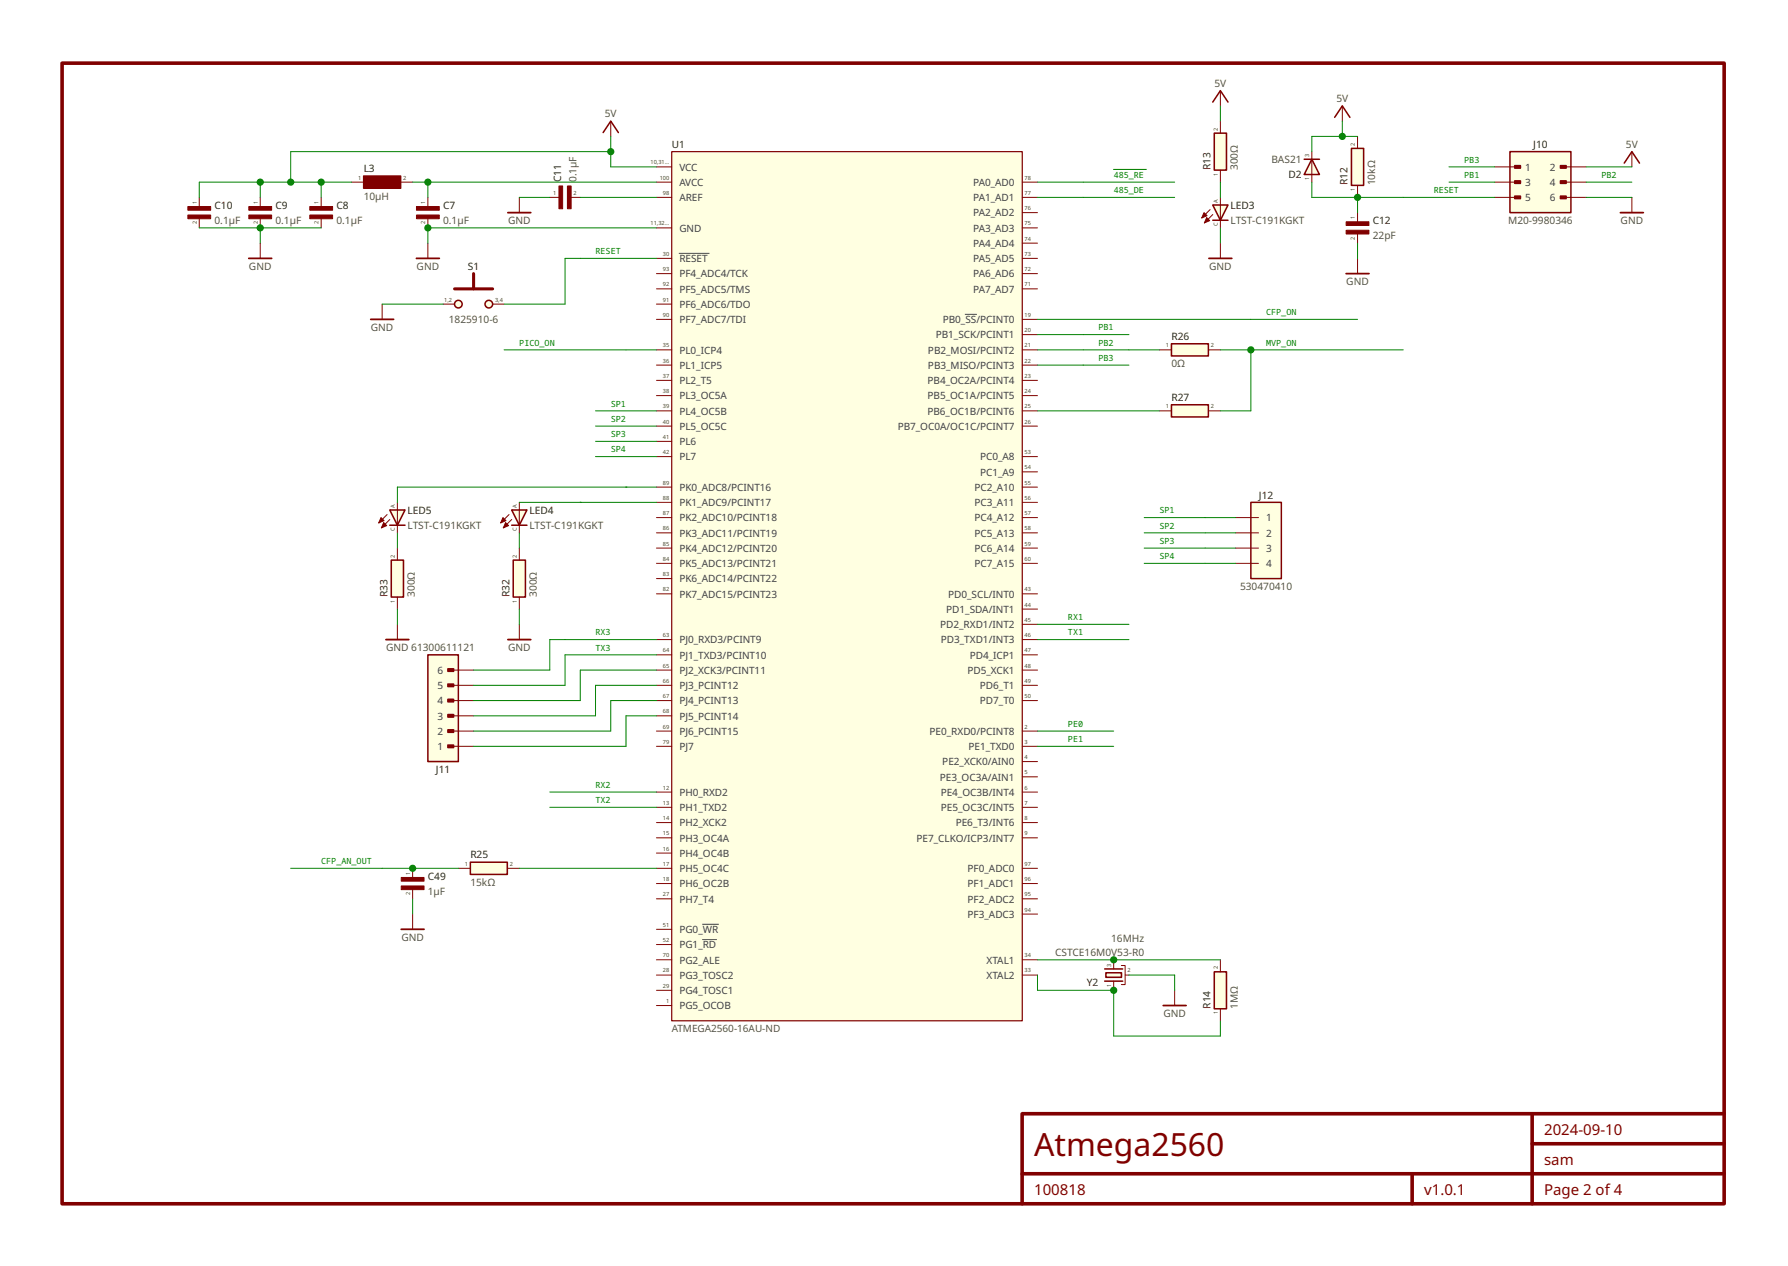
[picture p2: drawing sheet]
<svg xmlns="http://www.w3.org/2000/svg" width="298mm" height="211mm" viewBox="0 0 298 211" stroke-linecap="round" stroke-linejoin="round" font-family="sans-serif">
<path d="M78.4 143.7h6.2v2h-6.2z" fill-rule="evenodd" fill="#ffffe1" stroke="#800000" stroke-width=".25"/>
<path d="M68.8 144.7v1.5M68.8 148.2v1.6M76.4 144.7h2M84.6 144.7h2" fill="none" stroke="#800000" stroke-width=".17"/>
<g fill="#800000" stroke="#800000" stroke-width=".17">
<path d="M66.9 146.2h3.8v.6h-3.8z" fill-rule="evenodd"/>
<path d="M66.9 147.6h3.8v.6h-3.8z" fill-rule="evenodd"/>
</g>
<g fill="#ffffe1" stroke="#800000" stroke-width=".25">
<path d="M65 85h2.5l-1.2 2.5z"/>
<path d="M65 87.5h2.5z"/>
</g>
<g fill="#ffffe1" stroke="#800000" stroke-width=".17">
<path d="M66.3 85v2.5z"/>
<path d="M64.5 85.7l-1.4 1.4z"/>
<path d="M65 86.6l-1.4 1.4z"/>
</g>
<g fill="#800000" stroke="#800000" stroke-width=".17">
<path d="M63.5 86.3l.5 .5-.9 .3z"/>
<path d="M64 87.1l.5 .5-.9 .4z"/>
</g>
<path d="M66.3 83.7v1.3M66.3 87.5v1.3" fill="none" stroke="#800000" stroke-width=".17"/>
<g fill="#ffffe1" stroke="#800000" stroke-width=".25">
<path d="M85.3 85h2.6l-1.3 2.5z"/>
<path d="M85.3 87.5h2.6z"/>
</g>
<g fill="#ffffe1" stroke="#800000" stroke-width=".17">
<path d="M86.6 85v2.5z"/>
<path d="M83.5 87.1l1.4-1.4z"/>
<path d="M85.3 86.6l-1.4 1.4z"/>
</g>
<g fill="#800000" stroke="#800000" stroke-width=".17">
<path d="M83.8 86.3l.6 .5-.9 .3z"/>
<path d="M84.3 87.1l.5 .5-.9 .4z"/>
</g>
<path d="M86.6 83.7v1.3M86.6 87.5v1.3" fill="none" stroke="#800000" stroke-width=".17"/>
<g fill="#ffffe1" stroke="#800000" stroke-width=".25">
<path d="M218.7 26.5l1.3 2.6h-2.6z"/>
<path d="M217.4 26.5h2.6z"/>
</g>
<path d="M218.7 25.3v5.1" fill="none" stroke="#800000" stroke-width=".17"/>
<path d="M225.3 24.7h2v6.2h-2z" fill-rule="evenodd" fill="#ffffe1" stroke="#800000" stroke-width=".25"/>
<path d="M53.5 32.9v1.5M53.5 36.4v1.6M226.3 22.7v2M226.3 30.9v2M226.3 43.1v2.5" fill="none" stroke="#800000" stroke-width=".17"/>
<path d="M224.4 45.6h3.8" fill="none" stroke="#800000" stroke-width=".3"/>
<g fill="#800000" stroke="#800000" stroke-width=".17">
<path d="M51.6 34.4h3.8v.6h-3.8z" fill-rule="evenodd"/>
<path d="M51.6 35.8h3.8v.6h-3.8z" fill-rule="evenodd"/>
</g>
<path d="M10.4 10.5h277.1v190.1h-277.1zM170.4 195.6h117.1M235.4 195.6v5M255.4 185.6v15M255.4 190.6h32.1M287.5 185.6h-117.1v15" fill="none" stroke="#800000" stroke-width=".6"/>
<g fill="#ffffe1" stroke="#800000" stroke-width=".51">
<path d="M75.8 48.1h6.3z"/>
<path d="M79 45.6v2.5z"/>
</g>
<g fill="#ffffe1" stroke="#800000" stroke-width=".25">
<circle cx="76.4" cy="50.7" r=".64"/>
<circle cx="81.5" cy="50.7" r=".64"/>
</g>
<path d="M43.4 32.9v1.5M43.4 36.4v1.6M101.8 20.2v2.5M63.7 50.7v2.5M73.9 50.7h1.9M82.1 50.7h1.9" fill="none" stroke="#800000" stroke-width=".17"/>
<path d="M100.6 22.1l1.2-1.9 1.3 1.9" fill="none" stroke="#800000" stroke-width=".25"/>
<path d="M61.8 53.2h3.8" fill="none" stroke="#800000" stroke-width=".3"/>
<g fill="#800000" stroke="#800000" stroke-width=".17">
<path d="M41.5 34.4h3.8v.6h-3.8z" fill-rule="evenodd"/>
<path d="M41.5 35.8h3.8v.6h-3.8z" fill-rule="evenodd"/>
</g>
<path d="M202.4 161.9h2.1v6.2h-2.1z" fill-rule="evenodd" fill="#ffffe1" stroke="#800000" stroke-width=".25"/>
<path d="M203.5 159.9v2M203.5 168.1v2" fill="none" stroke="#800000" stroke-width=".17"/>
<path d="M195.3 57.3h6.2v2h-6.2z" fill-rule="evenodd" fill="#ffffe1" stroke="#800000" stroke-width=".25"/>
<path d="M272.1 32.9v2.5M193.3 58.3h2M201.5 58.3h2" fill="none" stroke="#800000" stroke-width=".17"/>
<path d="M270.2 35.4h3.8" fill="none" stroke="#800000" stroke-width=".3"/>
<path d="M195.3 67.4h6.2v2.1h-6.2z" fill-rule="evenodd" fill="#ffffe1" stroke="#800000" stroke-width=".25"/>
<path d="M193.3 68.5h2M201.5 68.5h2" fill="none" stroke="#800000" stroke-width=".17"/>
<path d="M85.6 93.3h2v6.2h-2z" fill-rule="evenodd" fill="#ffffe1" stroke="#800000" stroke-width=".25"/>
<path d="M33.2 32.9v1.5M33.2 36.4v1.6M86.6 91.3v2M86.6 99.5v2" fill="none" stroke="#800000" stroke-width=".17"/>
<g fill="#800000" stroke="#800000" stroke-width=".17">
<path d="M31.3 34.4h3.8v.6h-3.8z" fill-rule="evenodd"/>
<path d="M31.3 35.8h3.8v.6h-3.8z" fill-rule="evenodd"/>
</g>
<g fill="#ffffe1" stroke="#800000" stroke-width=".25">
<path d="M184.2 163.5h3z"/>
<path d="M184.2 161.5h3z"/>
<path d="M184.4 162.1h2.6v.8h-2.6z" fill-rule="evenodd"/>
</g>
<path d="M86.6 32.9v2.5M91.7 32.9h1.5M95.2 32.9h1.5M203.5 40.5v2.6M66.3 104v2.6M86.6 104v2.6M185.7 159.9v1.6M185.7 163.5v1.5M186.9 160.9h.7v3.2h-.7M187.6 162.5h.6" fill="none" stroke="#800000" stroke-width=".17"/>
<path d="M84.7 35.4h3.8M201.6 43.1h3.8M64.3 106.6h3.9M84.7 106.6h3.8" fill="none" stroke="#800000" stroke-width=".3"/>
<g fill="#800000" stroke="#800000" stroke-width=".17">
<path d="M93.2 31h.6v3.8h-.6z" fill-rule="evenodd"/>
<path d="M94.6 31h.6v3.8h-.6z" fill-rule="evenodd"/>
</g>
<path d="M71.3 109.1h5.1v17.8h-5.1z" fill-rule="evenodd" fill="#ffffe1" stroke="#800000" stroke-width=".25"/>
<g fill="#800000" stroke="#800000" stroke-width=".25">
<path d="M74.7 124.2h.9v.4h-.9z" fill-rule="evenodd"/>
<path d="M74.7 121.6h.9v.4h-.9z" fill-rule="evenodd"/>
<path d="M74.7 119.1h.9v.4h-.9z" fill-rule="evenodd"/>
<path d="M74.7 116.5h.9v.5h-.9z" fill-rule="evenodd"/>
<path d="M74.7 114h.9v.4h-.9z" fill-rule="evenodd"/>
<path d="M74.7 111.4h.9v.5h-.9z" fill-rule="evenodd"/>
</g>
<path d="M223.8 17.6v2.6M75.1 116.7h3.9M75.1 114.2h3.9M75.1 111.7h3.9M75.1 119.3h3.9M75.1 124.4h3.9M75.1 121.8h3.9" fill="none" stroke="#800000" stroke-width=".17"/>
<path d="M222.5 19.6l1.3-2 1.3 2" fill="none" stroke="#800000" stroke-width=".25"/>
<path d="M65.2 93.3h2.1v6.2h-2.1z" fill-rule="evenodd" fill="#ffffe1" stroke="#800000" stroke-width=".25"/>
<path d="M66.3 91.3v2M66.3 99.5v2M195.8 165v2.6" fill="none" stroke="#800000" stroke-width=".17"/>
<path d="M193.9 167.6h3.8" fill="none" stroke="#800000" stroke-width=".3"/>
<path d="M112 25.3h58.4v144.8h-58.4z" fill-rule="evenodd" fill="#ffffe1" stroke="#800000" stroke-width=".2"/>
<g fill="none" stroke="#800000" stroke-width=".17">
<path d="M203.5 15.1v2.5M109.4 32.9h2.6M109.4 30.4h2.6M109.4 38h2.6M109.4 27.8h2.6M170.4 35.4h2.6M170.4 32.9h2.6M170.4 30.4h2.6M170.4 38h2.6M109.4 58.3h2.6M109.4 53.2h2.6M109.4 45.6h2.6"/>
<path d="M109.4 43.1h2.6M109.4 50.7h2.6M109.4 48.1h2.6M170.4 58.3h2.6M170.4 53.2h2.6M170.4 45.6h2.6M170.4 43.1h2.6M170.4 48.1h2.6M170.4 40.5h2.6M170.4 55.8h2.6M109.4 60.8h2.6M109.4 65.9h2.6"/>
<path d="M109.4 68.5h2.6M109.4 76.1h2.6M109.4 71h2.6M109.4 73.5h2.6M109.4 63.4h2.6M170.4 60.8h2.6M170.4 65.9h2.6M170.4 68.5h2.6M170.4 76.1h2.6M170.4 71h2.6M170.4 63.4h2.6M170.4 78.6h2.6"/>
<path d="M109.4 91.3h2.6M109.4 83.7h2.6M109.4 88.8h2.6M109.4 99h2.6M109.4 86.3h2.6M109.4 93.9h2.6M109.4 81.2h2.6M109.4 96.4h2.6M170.4 91.3h2.6M170.4 83.7h2.6M170.4 88.8h2.6M170.4 99h2.6"/>
<path d="M170.4 86.3h2.6M170.4 93.9h2.6M170.4 81.2h2.6M109.4 116.7h2.6M109.4 111.7h2.6M109.4 106.6h2.6M109.4 114.2h2.6M109.4 119.3h2.6M109.4 109.1h2.6M170.4 116.7h2.6M170.4 111.7h2.6M170.4 106.6h2.6"/>
<path d="M170.4 104h2.6M170.4 114.2h2.6M170.4 101.5h2.6M170.4 109.1h2.6M109.4 134.5h2.6M109.4 132h2.6M109.4 121.8h2.6M109.4 124.4h2.6M109.4 137.1h2.6M109.4 139.6h2.6M170.4 134.5h2.6M170.4 132h2.6"/>
<path d="M170.4 121.8h2.6M170.4 124.4h2.6M170.4 129.4h2.6M170.4 137.1h2.6M170.4 139.6h2.6M170.4 126.9h2.6M109.4 154.9h2.6M109.4 159.9h2.6M109.4 149.8h2.6M109.4 142.2h2.6M109.4 147.2h2.6M109.4 144.7h2.6"/>
<path d="M109.4 157.4h2.6M170.4 152.3h2.6M170.4 159.9h2.6M170.4 149.8h2.6M170.4 147.2h2.6M170.4 144.7h2.6M109.4 165h2.6M109.4 162.5h2.6M109.4 167.6h2.6M170.4 162.5h2.6"/>
</g>
<path d="M113.3 42.2h4.9M160.9 52.4h1.9M117.2 154h2.6M117.2 156.6h2.2" fill="none" stroke="#404040" stroke-width=".17"/>
<path d="M202.2 17l1.3-1.9 1.2 1.9" fill="none" stroke="#800000" stroke-width=".25"/>
<g fill="#ffffe1" stroke="#800000" stroke-width=".25">
<path d="M202.2 34.2h2.5l-1.2 2.5z"/>
<path d="M202.2 36.7h2.5z"/>
</g>
<g fill="#ffffe1" stroke="#800000" stroke-width=".17">
<path d="M203.5 34.2v2.5z"/>
<path d="M200.4 36.3l1.3-1.4z"/>
<path d="M202.2 35.7l-1.4 1.4z"/>
</g>
<g fill="#800000" stroke="#800000" stroke-width=".17">
<path d="M200.7 35.4l.5 .5-.8 .4z"/>
<path d="M201.2 36.3l.5 .5-.9 .3z"/>
</g>
<path d="M203.5 32.9v1.3M203.5 36.7v1.3" fill="none" stroke="#800000" stroke-width=".17"/>
<path d="M208.5 83.7h5.1v12.7h-5.1z" fill-rule="evenodd" fill="#ffffe1" stroke="#800000" stroke-width=".25"/>
<path d="M272.1 25.3v2.5M206 91.3h3.8M206 93.9h3.8M206 88.8h3.8M206 86.3h3.8" fill="none" stroke="#800000" stroke-width=".17"/>
<path d="M270.8 27.2l1.3-1.9 1.2 1.9" fill="none" stroke="#800000" stroke-width=".25"/>
<path d="M251.7 25.3h10.2v10.1h-10.2z" fill-rule="evenodd" fill="#ffffe1" stroke="#800000" stroke-width=".25"/>
<g fill="#800000" stroke="#800000" stroke-width=".25">
<path d="M252.5 27.6h1v.4h-1z" fill-rule="evenodd"/>
<path d="M260.2 27.6h.9v.4h-.9z" fill-rule="evenodd"/>
<path d="M252.5 30.1h1v.5h-1z" fill-rule="evenodd"/>
<path d="M260.2 30.1h.9v.5h-.9z" fill-rule="evenodd"/>
<path d="M252.5 32.7h1v.4h-1z" fill-rule="evenodd"/>
<path d="M260.2 32.7h.9v.4h-.9z" fill-rule="evenodd"/>
</g>
<path d="M226.3 35.4v1.6M226.3 39v1.5M249.2 30.4h3.8M249.2 27.8h3.8M249.2 32.9h3.8M260.6 30.4h3.8M260.6 27.8h3.8M260.6 32.9h3.8M43.4 40.5v2.6M71.3 40.5v2.6" fill="none" stroke="#800000" stroke-width=".17"/>
<path d="M41.5 43.1h3.8M69.4 43.1h3.8" fill="none" stroke="#800000" stroke-width=".3"/>
<g fill="#800000" stroke="#800000" stroke-width=".17">
<path d="M224.4 37h3.8v.6h-3.8z" fill-rule="evenodd"/>
<path d="M224.4 38.4h3.8v.6h-3.8z" fill-rule="evenodd"/>
</g>
<path d="M202.4 22.2h2.1v6.1h-2.1z" fill-rule="evenodd" fill="#ffffe1" stroke="#800000" stroke-width=".25"/>
<path d="M58.6 30.4h2M66.8 30.4h2M71.3 32.9v1.5M71.3 36.4v1.6M203.5 20.2v2M203.5 28.3v2.1M68.8 152.3v2.6" fill="none" stroke="#800000" stroke-width=".17"/>
<g fill="#800000" stroke="#800000" stroke-width=".17">
<path d="M69.4 34.4h3.8v.6h-3.8z" fill-rule="evenodd"/>
<path d="M69.4 35.8h3.8v.6h-3.8z" fill-rule="evenodd"/>
</g>
<path d="M60.6 29.3h6.2v2.1h-6.2z" fill-rule="evenodd" fill="#800000" stroke="#800000" stroke-width=".25"/>
<path d="M66.9 154.9h3.8" fill="none" stroke="#800000" stroke-width=".3"/>
<g fill="none" stroke="#008000" stroke-width=".17">
<path d="M203.5 17.6v2.6M33.2 38h20.3M43.4 38h.1M43.4 30.4v2.5M43.4 38v2.5M53.5 30.4v2.5M58.6 30.4h-25.4v2.5M68.8 30.4h40.6M71.3 38h.1M71.3 30.4v2.5M86.6 32.9h5.1M96.7 32.9h12.7"/>
<path d="M101.8 22.7v5.1h7.6M101.8 25.3h-53.3v5.1M109.4 38h-38.1v2.5M173 30.4h22.8M173 32.9h22.8M203.5 30.4v2.5M203.5 38v2.5M218.7 30.4v2.5h30.5M223.8 20.2v2.5M226.3 32.9h.1M226.3 22.7h-7.6v2.6M226.3 32.9v2.5"/>
<path d="M241.6 30.4h7.6M241.6 27.8h7.6M264.4 30.4h7.7M264.4 27.8h7.7M264.4 32.9h7.7M63.7 50.7h10.2M84 58.3h25.4M109.4 43.1h-15.2v7.6h-10.2M173 58.3h20.3M173 55.8h15.2M173 53.2h53.3M203.5 58.3h30.5"/>
<path d="M208.5 58.3v10.2h-5M226.3 40.5v2.6M99.3 73.5h10.1M99.3 68.5h10.1M99.3 76.1h10.1M99.3 71h10.1M173 68.5h20.3M173 60.8h15.2M66.3 88.8v2.5M86.6 88.8v2.5M86.6 83.7h22.8M96.7 83.7h.1"/>
<path d="M104.4 81.2h.1M109.4 81.2h-43.1v2.5M190.8 91.3h15.2M190.8 88.8h15.2M190.8 93.9h15.2M190.8 86.3h15.2M66.3 101.5v2.5M86.6 101.5v2.5M109.4 109.1h-15.2v5.1h-15.2M109.4 114.2h-10.1v5.1h-20.3M109.4 116.7h-7.6v5.1h-22.8M109.4 119.3h-5v5.1h-25.4"/>
<path d="M109.4 106.6h-17.7v5.1h-12.7M109.4 111.7h-12.7v5h-17.7M173 106.6h15.2M173 104h15.2M91.7 132h17.7M91.7 134.5h17.7M173 124.4h12.7M173 121.8h12.7M48.5 144.7h27.9M68.8 144.7h.1M68.8 149.8v2.5M86.6 144.7h22.8"/>
<path d="M173 159.9h30.5M185.7 159.9h.1M173 162.5v2.5h12.7v7.6h17.8v-2.5M185.7 165h.1M188.2 162.5h7.6v2.5"/>
</g>
<g fill="#008000">
<circle cx="71.3" cy="30.4" r=".6"/>
<circle cx="71.3" cy="38" r=".6"/>
<circle cx="223.8" cy="22.7" r=".6"/>
<circle cx="53.5" cy="30.4" r=".6"/>
<circle cx="43.4" cy="30.4" r=".6"/>
<circle cx="101.8" cy="25.3" r=".6"/>
<circle cx="48.5" cy="30.4" r=".6"/>
<circle cx="185.7" cy="159.9" r=".6"/>
<circle cx="208.5" cy="58.3" r=".6"/>
<circle cx="226.3" cy="32.9" r=".6"/>
<circle cx="68.8" cy="144.7" r=".6"/>
<circle cx="43.4" cy="38" r=".6"/>
<circle cx="185.7" cy="165" r=".6"/>
</g>
<path d="M185.7 28.2h5.4" fill="none" stroke="#008000" stroke-width=".17"/>
<text font-size="5.3" fill="#800000" x="172.4" y="192.6">Atmega2560</text>
<g font-size="2.5" fill="#800000">
<text x="257.4" y="189.1">2024-09-10</text>
<text x="257.4" y="194.1">sam</text>
<text x="172.4" y="199.1">100818</text>
<text x="237.4" y="199.1">v1.0.1</text>
<text x="257.4" y="199.1">Page 2 of 4</text>
</g>
<g font-size="1.7" fill="#505050">
<text x="202.5" y="14.5">5V</text>
<text x="222.8" y="17">5V</text>
<text x="100.8" y="19.6">5V</text>
<text x="206.4" y="28.3" transform="rotate(-90 206.4 28.3)">300Ω</text>
<text x="212" y="27.2">BAS21</text>
<text x="271.1" y="24.6">5V</text>
<text x="60.6" y="33.3">10μH</text>
<text x="96.1" y="30.4" transform="rotate(-90 96.1 30.4)">0.1μF</text>
<text x="229.3" y="30.9" transform="rotate(-90 229.3 30.9)">10kΩ</text>
<text x="35.8" y="37.3">0.1μF</text>
<text x="45.9" y="37.3">0.1μF</text>
<text x="56.1" y="37.3">0.1μF</text>
<text x="73.9" y="37.3">0.1μF</text>
<text x="84.7" y="37.3">GND</text>
<text x="205.2" y="37.3">LTST-C191KGKT</text>
<text x="228.9" y="39.9">22pF</text>
<text x="251.4" y="37.3">M20-9980346</text>
<text x="270.2" y="37.3">GND</text>
<text x="41.5" y="45">GND</text>
<text x="69.5" y="45">GND</text>
<text x="201.6" y="45">GND</text>
<text x="224.5" y="47.5">GND</text>
<text x="74.8" y="53.9">1825910-6</text>
<text x="61.8" y="55.1">GND</text>
<text x="195.3" y="61.2">0Ω</text>
<text x="68" y="88.2">LTST-C191KGKT</text>
<text x="88.3" y="88.2">LTST-C191KGKT</text>
<text x="69.2" y="99.5" transform="rotate(-90 69.2 99.5)">300Ω</text>
<text x="89.5" y="99.5" transform="rotate(-90 89.5 99.5)">300Ω</text>
<text x="206.7" y="98.3">530470410</text>
<text x="64.4" y="108.5">GND 61300611121</text>
<text x="84.7" y="108.5">GND</text>
<text x="71.3" y="149.1">1μF</text>
<text x="78.4" y="147.6">15kΩ</text>
<text x="66.9" y="156.8">GND</text>
<text x="175.9" y="159.3">CSTCE16M0V53-R0</text>
<text x="185.2" y="157">16MHz</text>
<text x="112" y="172">ATMEGA2560-16AU-ND</text>
<text x="194" y="169.5">GND</text>
<text x="206.4" y="168.1" transform="rotate(-90 206.4 168.1)">1MΩ</text>
</g>
<g font-size="1.7" fill="#202020">
<text x="60.6" y="28.7">L3</text>
<text x="112" y="24.6">U1</text>
<text x="201.8" y="28.3" transform="rotate(-90 201.8 28.3)">R13</text>
<text x="214.8" y="29.7">D2</text>
<text x="255.6" y="24.6">J10</text>
<text x="35.8" y="34.8">C10</text>
<text x="45.9" y="34.8">C9</text>
<text x="56.1" y="34.8">C8</text>
<text x="73.9" y="34.8">C7</text>
<text x="93.6" y="30.4" transform="rotate(-90 93.6 30.4)">C11</text>
<text x="205.2" y="34.8">LED3</text>
<text x="224.7" y="30.9" transform="rotate(-90 224.7 30.9)">R12</text>
<text x="228.9" y="37.3">C12</text>
<text x="78" y="45">S1</text>
<text x="195.3" y="56.6">R26</text>
<text x="195.3" y="66.8">R27</text>
<text x="209.9" y="83.1">J12</text>
<text x="68" y="85.6">LED5</text>
<text x="88.3" y="85.6">LED4</text>
<text x="64.6" y="99.5" transform="rotate(-90 64.6 99.5)">R33</text>
<text x="84.9" y="99.5" transform="rotate(-90 84.9 99.5)">R32</text>
<text x="72.7" y="128.8">J11</text>
<text x="78.4" y="143">R25</text>
<text x="71.3" y="146.6">C49</text>
<text x="181.2" y="164.4">Y2</text>
<text x="201.8" y="168.1" transform="rotate(-90 201.8 168.1)">R14</text>
</g>
<g font-size="1.7" fill="#404040">
<text x="113.3" y="28.4">VCC</text>
<text x="254.3" y="28.4">1</text>
<text x="258.4" y="28.4">2</text>
<text x="113.3" y="33.5">AREF</text>
<text x="113.3" y="31">AVCC</text>
<text x="162.3" y="33.5">PA1_AD1</text>
<text x="162.3" y="31">PA0_AD0</text>
<text x="254.3" y="31">3</text>
<text x="254.3" y="33.5">5</text>
<text x="258.4" y="33.5">6</text>
<text x="258.4" y="31">4</text>
<text x="113.3" y="38.6">GND</text>
<text x="162.3" y="36.1">PA2_AD2</text>
<text x="162.3" y="41.1">PA4_AD4</text>
<text x="162.3" y="38.6">PA3_AD3</text>
<text x="113.3" y="46.2">PF4_ADC4/TCK</text>
<text x="113.3" y="43.7">RESET</text>
<text x="162.3" y="43.7">PA5_AD5</text>
<text x="162.3" y="46.2">PA6_AD6</text>
<text x="113.3" y="51.3">PF6_ADC6/TDO</text>
<text x="113.3" y="48.8">PF5_ADC5/TMS</text>
<text x="113.3" y="53.8">PF7_ADC7/TDI</text>
<text x="157.2" y="53.8">PB0_SS/PCINT0</text>
<text x="162.3" y="48.8">PA7_AD7</text>
<text x="113.3" y="58.9">PL0_ICP4</text>
<text x="154.7" y="58.9">PB2_MOSI/PCINT2</text>
<text x="156" y="56.4">PB1_SCK/PCINT1</text>
<text x="113.3" y="61.5">PL1_ICP5</text>
<text x="113.3" y="64">PL2_T5</text>
<text x="154.6" y="64">PB4_OC2A/PCINT4</text>
<text x="154.7" y="61.5">PB3_MISO/PCINT3</text>
<text x="113.3" y="66.5">PL3_OC5A</text>
<text x="113.3" y="69.1">PL4_OC5B</text>
<text x="113.3" y="71.6">PL5_OC5C</text>
<text x="149.7" y="71.6">PB7_OC0A/OC1C/PCINT7</text>
<text x="154.6" y="69.1">PB6_OC1B/PCINT6</text>
<text x="154.6" y="66.5">PB5_OC1A/PCINT5</text>
<text x="113.3" y="76.7">PL7</text>
<text x="113.3" y="74.2">PL6</text>
<text x="163.4" y="76.7">PC0_A8</text>
<text x="113.3" y="81.8">PK0_ADC8/PCINT16</text>
<text x="162.4" y="81.8">PC2_A10</text>
<text x="163.4" y="79.3">PC1_A9</text>
<text x="113.3" y="84.3">PK1_ADC9/PCINT17</text>
<text x="113.3" y="89.4">PK3_ADC11/PCINT19</text>
<text x="113.3" y="86.9">PK2_ADC10/PCINT18</text>
<text x="162.4" y="86.9">PC4_A12</text>
<text x="162.4" y="89.4">PC5_A13</text>
<text x="162.4" y="84.3">PC3_A11</text>
<text x="211.1" y="89.4">2</text>
<text x="211.1" y="86.9">1</text>
<text x="113.3" y="92">PK4_ADC12/PCINT20</text>
<text x="113.3" y="94.5">PK5_ADC13/PCINT21</text>
<text x="162.4" y="94.5">PC7_A15</text>
<text x="162.4" y="92">PC6_A14</text>
<text x="211.1" y="92">3</text>
<text x="211.1" y="94.5">4</text>
<text x="113.3" y="99.6">PK7_ADC15/PCINT23</text>
<text x="113.3" y="97">PK6_ADC14/PCINT22</text>
<text x="158.1" y="99.6">PD0_SCL/INT0</text>
<text x="113.3" y="107.2">PJ0_RXD3/PCINT9</text>
<text x="156.7" y="104.7">PD2_RXD1/INT2</text>
<text x="156.9" y="107.2">PD3_TXD1/INT3</text>
<text x="157.8" y="102.1">PD1_SDA/INT1</text>
<text x="72.9" y="112.3">6</text>
<text x="113.3" y="112.3">PJ2_XCK3/PCINT11</text>
<text x="113.3" y="109.7">PJ1_TXD3/PCINT10</text>
<text x="161.3" y="112.3">PD5_XCK1</text>
<text x="161.7" y="109.7">PD4_ICP1</text>
<text x="72.9" y="117.4">4</text>
<text x="72.9" y="114.8">5</text>
<text x="72.9" y="119.9">3</text>
<text x="113.3" y="117.4">PJ4_PCINT13</text>
<text x="113.3" y="119.9">PJ5_PCINT14</text>
<text x="113.3" y="114.8">PJ3_PCINT12</text>
<text x="163.4" y="114.8">PD6_T1</text>
<text x="163.4" y="117.4">PD7_T0</text>
<text x="72.9" y="125">1</text>
<text x="72.9" y="122.4">2</text>
<text x="113.3" y="122.4">PJ6_PCINT15</text>
<text x="113.3" y="125">PJ7</text>
<text x="155" y="122.4">PE0_RXD0/PCINT8</text>
<text x="161.5" y="125">PE1_TXD0</text>
<text x="156.7" y="130.1">PE3_OC3A/AIN1</text>
<text x="157.1" y="127.5">PE2_XCK0/AIN0</text>
<text x="113.3" y="132.6">PH0_RXD2</text>
<text x="113.3" y="137.7">PH2_XCK2</text>
<text x="113.3" y="135.2">PH1_TXD2</text>
<text x="156.8" y="132.6">PE4_OC3B/INT4</text>
<text x="156.9" y="135.2">PE5_OC3C/INT5</text>
<text x="159.3" y="137.7">PE6_T3/INT6</text>
<text x="113.3" y="142.8">PH4_OC4B</text>
<text x="113.3" y="140.2">PH3_OC4A</text>
<text x="152.8" y="140.2">PE7_CLKO/ICP3/INT7</text>
<text x="113.3" y="147.9">PH6_OC2B</text>
<text x="113.3" y="145.3">PH5_OC4C</text>
<text x="161.3" y="145.3">PF0_ADC0</text>
<text x="161.3" y="147.9">PF1_ADC1</text>
<text x="113.3" y="155.5">PG0_WR</text>
<text x="113.3" y="150.4">PH7_T4</text>
<text x="161.3" y="152.9">PF3_ADC3</text>
<text x="161.3" y="150.4">PF2_ADC2</text>
<text x="113.3" y="160.6">PG2_ALE</text>
<text x="113.3" y="158">PG1_RD</text>
<text x="164.5" y="160.6">XTAL1</text>
<text x="113.3" y="165.6">PG4_TOSC1</text>
<text x="113.3" y="163.1">PG3_TOSC2</text>
<text x="164.5" y="163.1">XTAL2</text>
<text x="113.3" y="168.2">PG5_OCOB</text>
</g>
<g font-size="1.4" fill="#008000">
<text x="185.7" y="29.6">485_RE</text>
<text x="244.1" y="27.1">PB3</text>
<text x="244.1" y="29.6">PB1</text>
<text x="267" y="29.6">PB2</text>
<text x="185.7" y="32.2">485_DE</text>
<text x="239" y="32.2">RESET</text>
<text x="99.3" y="42.3">RESET</text>
<text x="211.1" y="52.5">CFP_ON</text>
<text x="86.6" y="57.6">PICO_ON</text>
<text x="183.1" y="57.6">PB2</text>
<text x="183.1" y="55.1">PB1</text>
<text x="211.1" y="57.6">MVP_ON</text>
<text x="183.1" y="60.1">PB3</text>
<text x="101.8" y="67.8">SP1</text>
<text x="101.8" y="70.3">SP2</text>
<text x="101.8" y="72.8">SP3</text>
<text x="101.8" y="75.4">SP4</text>
<text x="193.3" y="88.1">SP2</text>
<text x="193.3" y="85.5">SP1</text>
<text x="193.3" y="90.6">SP3</text>
<text x="193.3" y="93.2">SP4</text>
<text x="99.3" y="105.9">RX3</text>
<text x="178.1" y="105.9">TX1</text>
<text x="178.1" y="103.3">RX1</text>
<text x="99.3" y="108.4">TX3</text>
<text x="178.1" y="123.7">PE1</text>
<text x="178.1" y="121.1">PE0</text>
<text x="99.3" y="131.3">RX2</text>
<text x="99.3" y="133.8">TX2</text>
<text x="53.5" y="144">CFP_AN_OUT</text>
</g>
<g font-size=".9" fill="#404040">
<text x="203" y="21.8" transform="rotate(-90 203 21.8)">2</text>
<text x="59.7" y="29.9">1</text>
<text x="67.2" y="29.9">2</text>
<text x="108.5" y="27.4">10,31…</text>
<text x="110" y="29.9">100</text>
<text x="170.8" y="29.9">78</text>
<text x="203" y="29.3" transform="rotate(-90 203 29.3)">1</text>
<text x="218.3" y="26.1" transform="rotate(-90 218.3 26.1)">3</text>
<text x="225.9" y="24.3" transform="rotate(-90 225.9 24.3)">2</text>
<text x="32.8" y="34" transform="rotate(-90 32.8 34)">1</text>
<text x="43" y="34" transform="rotate(-90 43 34)">1</text>
<text x="53.1" y="34" transform="rotate(-90 53.1 34)">1</text>
<text x="70.9" y="34" transform="rotate(-90 70.9 34)">1</text>
<text x="92.3" y="32.5">1</text>
<text x="95.6" y="32.5">2</text>
<text x="110.5" y="32.5">98</text>
<text x="170.8" y="35">76</text>
<text x="170.8" y="32.5">77</text>
<text x="203" y="33.8" transform="rotate(-90 203 33.8)">A</text>
<text x="218.3" y="30" transform="rotate(-90 218.3 30)">1</text>
<text x="225.9" y="31.8" transform="rotate(-90 225.9 31.8)">1</text>
<text x="32.8" y="37.4" transform="rotate(-90 32.8 37.4)">2</text>
<text x="43" y="37.4" transform="rotate(-90 43 37.4)">2</text>
<text x="53.1" y="37.4" transform="rotate(-90 53.1 37.4)">2</text>
<text x="70.9" y="37.4" transform="rotate(-90 70.9 37.4)">2</text>
<text x="108.5" y="37.5">11,32…</text>
<text x="170.8" y="40.1">74</text>
<text x="170.8" y="37.5">75</text>
<text x="203" y="37.7" transform="rotate(-90 203 37.7)">C</text>
<text x="225.9" y="39.9" transform="rotate(-90 225.9 39.9)">2</text>
<text x="225.9" y="36.6" transform="rotate(-90 225.9 36.6)">1</text>
<text x="110.5" y="45.2">93</text>
<text x="110.5" y="42.6">30</text>
<text x="110.5" y="47.7">92</text>
<text x="170.8" y="42.6">73</text>
<text x="170.8" y="45.2">72</text>
<text x="170.8" y="47.7">71</text>
<text x="74.1" y="50.3">1,2</text>
<text x="82.5" y="50.3">3,4</text>
<text x="110.5" y="50.3">91</text>
<text x="110.5" y="52.8">90</text>
<text x="170.8" y="52.8">19</text>
<text x="110.5" y="57.9">35</text>
<text x="170.8" y="57.9">21</text>
<text x="170.8" y="55.3">20</text>
<text x="194.4" y="57.9">1</text>
<text x="201.9" y="57.9">2</text>
<text x="110.5" y="60.4">36</text>
<text x="110.5" y="65.5">38</text>
<text x="110.5" y="63">37</text>
<text x="170.8" y="65.5">24</text>
<text x="170.8" y="63">23</text>
<text x="170.8" y="60.4">22</text>
<text x="110.5" y="68">39</text>
<text x="110.5" y="70.6">40</text>
<text x="170.8" y="70.6">26</text>
<text x="170.8" y="68">25</text>
<text x="194.4" y="68">1</text>
<text x="201.9" y="68">2</text>
<text x="110.5" y="75.7">42</text>
<text x="110.5" y="73.1">41</text>
<text x="170.8" y="75.7">53</text>
<text x="110.5" y="83.3">88</text>
<text x="110.5" y="80.7">89</text>
<text x="170.8" y="80.7">55</text>
<text x="170.8" y="78.2">54</text>
<text x="170.8" y="83.3">56</text>
<text x="65.8" y="88.5" transform="rotate(-90 65.8 88.5)">C</text>
<text x="65.8" y="84.6" transform="rotate(-90 65.8 84.6)">A</text>
<text x="86.2" y="88.5" transform="rotate(-90 86.2 88.5)">C</text>
<text x="86.2" y="84.6" transform="rotate(-90 86.2 84.6)">A</text>
<text x="110.5" y="88.4">86</text>
<text x="110.5" y="85.8">87</text>
<text x="170.8" y="85.8">57</text>
<text x="170.8" y="88.4">58</text>
<text x="65.8" y="92.9" transform="rotate(-90 65.8 92.9)">2</text>
<text x="86.2" y="92.9" transform="rotate(-90 86.2 92.9)">2</text>
<text x="110.5" y="90.9">85</text>
<text x="110.5" y="96">83</text>
<text x="110.5" y="93.4">84</text>
<text x="170.8" y="93.4">60</text>
<text x="170.8" y="90.9">59</text>
<text x="65.8" y="100.4" transform="rotate(-90 65.8 100.4)">1</text>
<text x="86.2" y="100.4" transform="rotate(-90 86.2 100.4)">1</text>
<text x="110.5" y="98.5">82</text>
<text x="170.8" y="101.1">44</text>
<text x="170.8" y="98.5">43</text>
<text x="110.5" y="106.2">63</text>
<text x="170.8" y="103.6">45</text>
<text x="170.8" y="106.2">46</text>
<text x="110.5" y="111.2">65</text>
<text x="110.5" y="113.8">66</text>
<text x="110.5" y="108.7">64</text>
<text x="170.8" y="113.8">49</text>
<text x="170.8" y="111.2">48</text>
<text x="170.8" y="108.7">47</text>
<text x="110.5" y="116.3">67</text>
<text x="110.5" y="118.9">68</text>
<text x="170.8" y="116.3">50</text>
<text x="110.5" y="121.4">69</text>
<text x="110.5" y="123.9">79</text>
<text x="170.8" y="121.4">2</text>
<text x="170.8" y="123.9">3</text>
<text x="110.5" y="131.6">12</text>
<text x="170.8" y="129">5</text>
<text x="170.8" y="131.6">6</text>
<text x="170.8" y="126.5">4</text>
<text x="110.5" y="136.6">14</text>
<text x="110.5" y="134.1">13</text>
<text x="170.8" y="134.1">7</text>
<text x="170.8" y="136.6">8</text>
<text x="110.5" y="141.7">16</text>
<text x="110.5" y="139.2">15</text>
<text x="170.8" y="139.2">9</text>
<text x="68.4" y="149.2" transform="rotate(-90 68.4 149.2)">2</text>
<text x="68.4" y="145.8" transform="rotate(-90 68.4 145.8)">1</text>
<text x="77.5" y="144.3">1</text>
<text x="85" y="144.3">2</text>
<text x="110.5" y="146.8">18</text>
<text x="110.5" y="149.3">27</text>
<text x="110.5" y="144.3">17</text>
<text x="170.8" y="149.3">95</text>
<text x="170.8" y="144.3">97</text>
<text x="170.8" y="146.8">96</text>
<text x="110.5" y="154.4">51</text>
<text x="170.8" y="151.9">94</text>
<text x="110.5" y="159.5">70</text>
<text x="110.5" y="157">52</text>
<text x="170.8" y="159.5">34</text>
<text x="185.3" y="161.1" transform="rotate(-90 185.3 161.1)">3</text>
<text x="203" y="161.5" transform="rotate(-90 203 161.5)">2</text>
<text x="110.5" y="164.6">29</text>
<text x="110.5" y="162.1">28</text>
<text x="111.1" y="167.1">1</text>
<text x="170.8" y="162.1">33</text>
<text x="185.3" y="164.4" transform="rotate(-90 185.3 164.4)">1</text>
<text x="188" y="162.1">2</text>
<text x="203" y="169" transform="rotate(-90 203 169)">1</text>
</g>
</svg>
